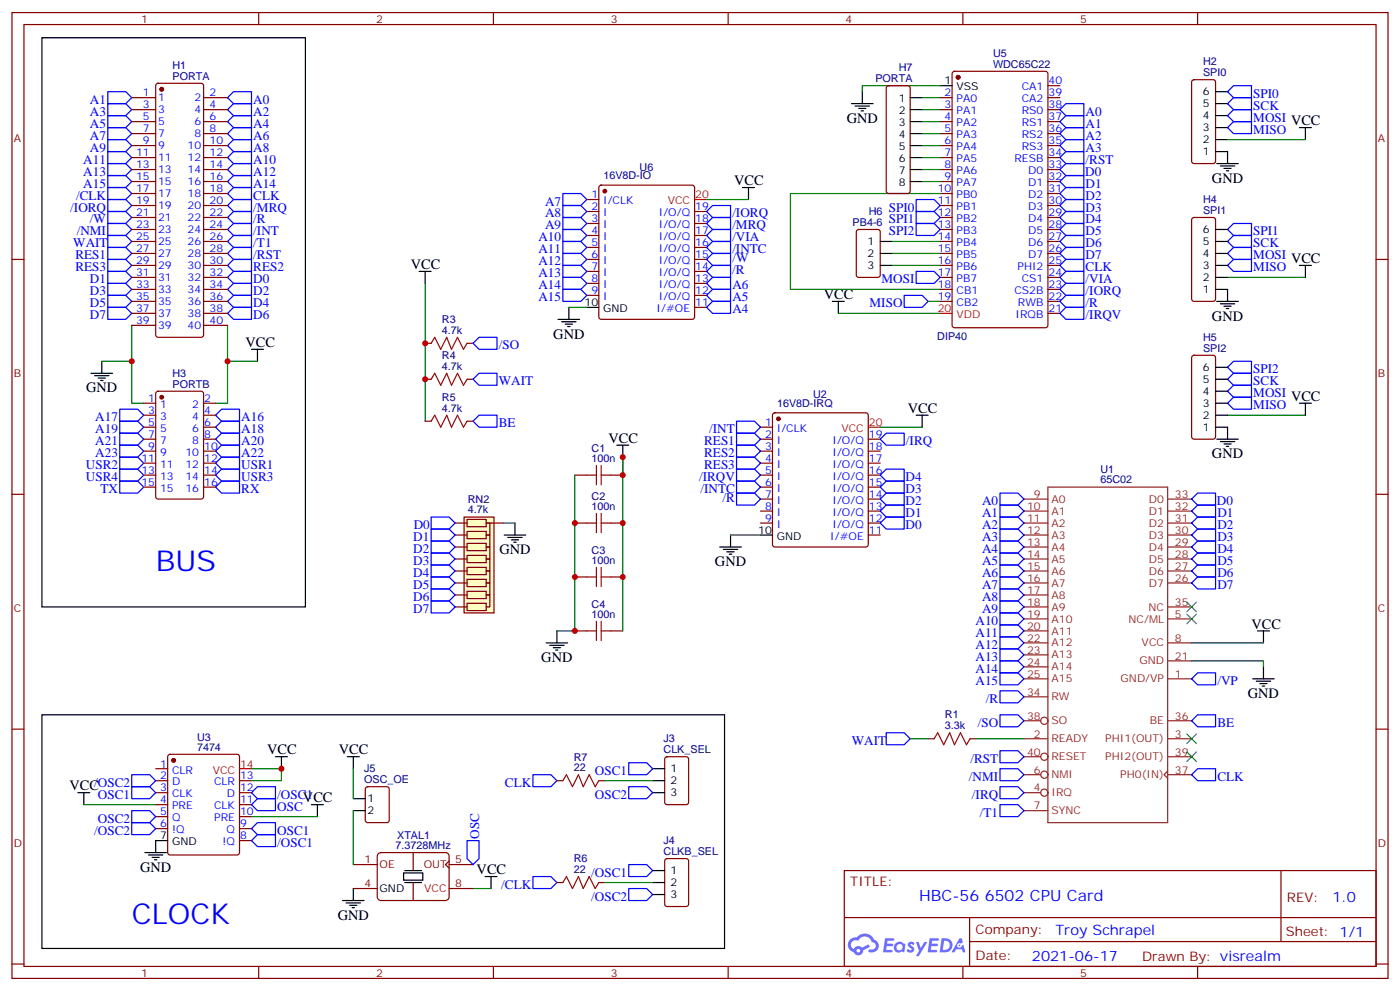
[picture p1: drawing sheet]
<svg xmlns="http://www.w3.org/2000/svg" width="412mm" height="292mm" viewBox="0 0 412 292" stroke-linecap="round" stroke-linejoin="round" font-family="sans-serif">
<g fill="none" stroke="#870000" stroke-width=".35">
<path d="M3.5 3.7h405.4v284.3h-405.4zM7.1 7.2h398.2v277.3h-398.2zM76.2 3.7v3.5M145.3 3.7v3.5M214.5 3.7v3.5M283.6 3.7v3.5M352.8 3.7v3.5M3.5 76.4h3.6M405.3 76.4h3.6M3.5 145.5h3.6M405.3 145.5h3.6M3.5 214.7h3.6"/>
<path d="M405.3 214.7h3.6M248.7 256.3h156.6v28.2h-156.6zM377.3 256.3v20.9M248.7 270.1h156.5M285.6 277.2h119.6M285.6 270.1v14.2M3.5 283.8h3.6M76.2 284.5v3.5M145.3 284.5v3.5M214.5 284.5v3.5M283.6 284.5v3.5M352.8 284.5v3.5"/>
<path d="M405.3 283.8h3.6"/>
</g>
<g fill="#5487ff">
<path d="M267.7 277.5a1.22 1.22 0 0 1 1.7 .2l-.4 .6a.47 .47 0 0 0-.3-.4 .47 .47 0 0 0-.5 .2l.1 .2a1.14 1.14 0 0 1 .8 1.8 1.14 1.14 0 0 1-1.9 0l-.2-.2 .5-.6 .7 .5a.29 .29 0 0 0 .3-.3 .29 .29 0 0 0-.2-.3 1.04 1.04 0 0 1-.6-1.7z"/>
<path d="M260.7 276.2h2.4l.3 .2-.2 .5-1.8 .1-.1 .8h1.5l.3 .4-.3 .4h-1.6l-.2 1.1h1.7l.2 .3-.2 .3-2.6 .1z"/>
<path d="M273.8 276.2h2.4l.3 .2-.1 .5-1.8 .1-.2 .8h1.6l.3 .4-.4 .4-1.6-.1-.1 1.1 1.7 .1 .2 .3-.2 .3-2.6 .1z"/>
<path d="M282.6 276.2h.7l.3 1.3-.6 .3a.69 .69 0 0 0-1 .3 .69 .69 0 0 0 .4 .9 .69 .69 0 0 0 .9-.6l.5-.2 .6 2.2h-.8l-.2-.9h-1.8l-.5 .9h-.8z"/>
<path d="M269.8 277.3h.8l.6 1.8 1.1-1.8h.9l-2.6 4.2h-.8l.9-1.5z"/>
<path d="M277.4 276.2l-.6 4.2h1.3a2.11 2.11 0 0 0 2.5-2.1 2.11 2.11 0 0 0-2.5-2.1zM278.1 277a1.39 1.39 0 0 1 1.7 1.4 1.39 1.39 0 0 1-1.8 1.2h-.3z"/>
<path d="M263.7 277.8a1.54 1.54 0 0 0-.1 2.2 1.54 1.54 0 0 0 2.2 .1l.6 .3 .3-2.3-.2-.3h-.4a1.49 1.49 0 0 0-2.4 0zM264 278.8a.94 .94 0 0 1 1.8 0 .94 .94 0 0 1-1.8 0z"/>
<path d="M250.4 276.6a2.18 2.18 0 0 0 1.1 3.7 1.44 1.44 0 0 0 1.6 .9 1.44 1.44 0 0 0 1.2-1.4l2-1.1-.5-.7-1.9 1a1.47 1.47 0 0 0-2.4 .4 1.39 1.39 0 0 1-.7-1.9 1.39 1.39 0 0 1 2-.5 2.12 2.12 0 0 1 2.2-1.3 2.12 2.12 0 0 1 1.9 1.7 1.14 1.14 0 0 1 1.1 1.4 1.14 1.14 0 0 1-1.7 .7 .43 .43 0 0 0-.5 .4 .43 .43 0 0 0 .4 .5 1.98 1.98 0 0 0 2.5-1.2 1.98 1.98 0 0 0-1.2-2.6 3.1 3.1 0 0 0-5.3-.6l-.9 .1zM252.3 279.9a.55 .55 0 0 1 1.1 0 .55 .55 0 0 1-1.1 0z"/>
<circle cx="282.6" cy="278.3" r=".26"/>
</g>
<g fill="none" stroke="#8c2424" stroke-width=".35">
<path d="M301.6 146.9h7.1M301.6 150.5h7.1M301.6 154h7.1M301.6 157.5h7.1M308.7 143.4h35.3v98.8h-35.3zM344 146.9h7M344 150.5h7M344 154h7M344 157.5h7M301.6 161h7.1M301.6 164.6h7.1M301.6 168.1h7.1"/>
<path d="M301.6 171.6h7.1M301.6 175.2h7.1M301.6 178.7h7.1M344 161h7M344 164.6h7M344 168.1h7M344 171.6h7M344 178.7h7M301.6 182.2h7.1M301.6 185.7h7.1M301.6 189.3h7.1M301.6 192.8h7.1"/>
<path d="M301.6 196.3h7.1M301.6 199.8h7.1M344 182.2h7M344 189.3h7M344 199.8h7M344 194.6h7M301.6 212.2h5M301.6 217.5h7.1M301.6 205.1h7.1M344 212.2h7M344 217.5h7M301.6 228.1h5"/>
<path d="M301.6 233.4h5M301.6 238.7h7.1M301.6 222.8h5M344 227l-1.1 1.1 1.1 1M344 228.1h7M344 222.8h7"/>
<circle cx="307.6" cy="212.2" r="1.06"/>
<circle cx="307.6" cy="228.1" r="1.06"/>
<circle cx="307.6" cy="222.8" r="1.06"/>
<circle cx="307.6" cy="233.4" r="1.06"/>
</g>
<g fill="none" stroke="#00f" stroke-width=".35">
<path d="M31.7 37.6h5.3l1.8 1.7-1.8 1.8h-5.3zM31.7 34h5.3l1.8 1.8-1.8 1.8h-5.3zM31.7 30.5h5.3l1.8 1.8-1.8 1.7h-5.3zM31.7 27h5.3l1.8 1.8-1.8 1.7h-5.3zM67 28.8l1.8-1.8h5.3v3.5h-5.3zM68.8 37.6h5.3v3.5h-5.3l-1.8-1.8zM68.8 34h5.3v3.6h-5.3l-1.8-1.8zM68.8 30.5h5.3v3.5h-5.3l-1.8-1.7zM31.7 58.7h5.3l1.8 1.8-1.8 1.8h-5.3zM31.7 55.2h5.3l1.8 1.8-1.8 1.7h-5.3zM31.7 51.7h5.3l1.8 1.7-1.8 1.8h-5.3zM31.7 48.2h5.3l1.8 1.7-1.8 1.8h-5.3z"/>
<path d="M31.7 44.6h5.3l1.8 1.8-1.8 1.8h-5.3zM31.7 41.1h5.3l1.8 1.8-1.8 1.7h-5.3zM68.8 58.7h5.3v3.6h-5.3l-1.8-1.8zM68.8 55.2h5.3v3.5h-5.3l-1.8-1.7zM68.8 51.7h5.3v3.5h-5.3l-1.8-1.8zM68.8 48.2h5.3v3.5h-5.3l-1.8-1.8zM68.8 44.6h5.3v3.6h-5.3l-1.8-1.8zM68.8 41.1h5.3v3.5h-5.3l-1.8-1.7zM31.7 76.4h5.3l1.8 1.7-1.8 1.8h-5.3zM31.7 72.8h5.3l1.8 1.8-1.8 1.8h-5.3zM31.7 69.3h5.3l1.8 1.8-1.8 1.7h-5.3zM31.7 65.8h5.3l1.8 1.8-1.8 1.7h-5.3z"/>
<path d="M31.7 62.3h5.3l1.8 1.7-1.8 1.8h-5.3zM31.7 79.9h5.3l1.8 1.8-1.8 1.7h-5.3zM68.8 76.4h5.3v3.5h-5.3l-1.8-1.8zM68.8 72.8h5.3v3.6h-5.3l-1.8-1.8zM68.8 69.3h5.3v3.5h-5.3l-1.8-1.7zM68.8 65.8h5.3v3.5h-5.3l-1.8-1.7zM68.8 62.3h5.3v3.5h-5.3l-1.8-1.8zM68.8 79.9h5.3v3.5h-5.3l-1.8-1.7zM31.7 90.5h5.3l1.8 1.8-1.8 1.7h-5.3zM31.7 87h5.3l1.8 1.7-1.8 1.8h-5.3zM31.7 83.4h5.3l1.8 1.8-1.8 1.8h-5.3zM68.8 90.5h5.3v3.5h-5.3l-1.8-1.7z"/>
<path d="M68.8 87h5.3v3.5h-5.3l-1.8-1.8zM68.8 83.4h5.3v3.6h-5.3l-1.8-1.8zM141.1 99.3h5.3v3.5h-5.3l-1.8-1.7zM35.3 138.1h5.3l1.7 1.8-1.7 1.7h-5.3zM35.3 134.6h5.3l1.7 1.7-1.7 1.8h-5.3zM35.3 131.1h5.3l1.7 1.7-1.7 1.8h-5.3zM35.3 127.5h5.3l1.7 1.8-1.7 1.8h-5.3zM35.3 124h5.3l1.7 1.8-1.7 1.7h-5.3zM35.3 120.5h5.3l1.7 1.7-1.7 1.8h-5.3zM65.3 138.1h5.3v3.5h-5.3l-1.8-1.7zM65.3 134.6h5.3v3.5h-5.3l-1.8-1.8zM65.3 131.1h5.3v3.5h-5.3l-1.8-1.8z"/>
<path d="M65.3 127.5h5.3v3.6h-5.3l-1.8-1.8zM65.3 124h5.3v3.5h-5.3l-1.8-1.7zM65.3 120.5h5.3v3.5h-5.3l-1.8-1.8zM141.1 122.2h5.3v3.6h-5.3l-1.8-1.8zM35.3 141.6h5.3l1.7 1.8-1.7 1.8h-5.3zM65.3 141.6h5.3v3.6h-5.3l-1.8-1.8zM294.6 145.2h5.3l1.7 1.7-1.7 1.8h-5.3zM294.6 148.7h5.3l1.7 1.8-1.7 1.7h-5.3zM294.6 152.2h5.3l1.7 1.8-1.7 1.8h-5.3zM294.6 155.8h5.3l1.7 1.7-1.7 1.8h-5.3zM294.6 159.3h5.3l1.7 1.7-1.7 1.8h-5.3zM351 150.5l1.8-1.8h5.3v3.5h-5.3z"/>
<path d="M351 157.5l1.8-1.7h5.3v3.5h-5.3zM352.8 145.2h5.3v3.5h-5.3l-1.8-1.8zM352.8 152.2h5.3v3.6h-5.3l-1.8-1.8zM352.8 159.3h5.3v3.5h-5.3l-1.8-1.8zM294.6 162.8h5.3l1.7 1.8-1.7 1.7h-5.3zM294.6 166.3h5.3l1.7 1.8-1.7 1.8h-5.3zM294.6 169.9h5.3l1.7 1.7-1.7 1.8h-5.3zM294.6 173.4h5.3l1.7 1.8-1.7 1.7h-5.3zM294.6 176.9h5.3l1.7 1.8-1.7 1.7h-5.3zM351 164.6l1.8-1.8h5.3v3.5h-5.3zM352.8 166.3h5.3v3.6h-5.3l-1.8-1.8zM352.8 169.9h5.3v3.5h-5.3l-1.8-1.8z"/>
<path d="M294.6 180.4h5.3l1.7 1.8-1.7 1.8h-5.3zM294.6 184h5.3l1.7 1.7-1.7 1.8h-5.3zM294.6 187.5h5.3l1.7 1.8-1.7 1.7h-5.3zM294.6 191h5.3l1.7 1.8-1.7 1.8h-5.3zM294.6 194.6h5.3l1.7 1.7-1.7 1.8h-5.3zM294.6 198.1h5.3l1.7 1.7-1.7 1.8h-5.3zM352.8 198.1h5.3v3.5h-5.3l-1.8-1.8zM261.1 215.7h5.2l1.8 1.8-1.8 1.8h-5.2zM294.6 203.4h5.3l1.7 1.7-1.7 1.8h-5.3zM294.6 210.4h5.3l1.7 1.8-1.7 1.8h-5.3zM351 212.2l1.8-1.8h5.3v3.6h-5.3zM294.6 221h5.3l1.7 1.8-1.7 1.7h-5.3z"/>
<path d="M294.6 226.3h5.3l1.7 1.8-1.7 1.7h-5.3zM294.6 231.6h5.3l1.7 1.8-1.7 1.7h-5.3zM294.6 236.9h5.3l1.7 1.8-1.7 1.7h-5.3zM351 228.1l1.8-1.8h5.3v3.5h-5.3z"/>
</g>
<path d="M349.6 177.3l2.8 2.8M352.4 177.3l-2.8 2.8M349.6 216.1l2.8 2.8M352.4 216.1l-2.8 2.8M349.6 221.4l2.8 2.8M352.4 221.4l-2.8 2.8" fill="none" stroke="#3c3" stroke-width=".35"/>
<g fill="none" stroke="#000" stroke-width=".35">
<path d="M12.3 11.1h77.7v167.6h-77.7zM123.5 79.9h3.5M125.2 79.9v3.5M26.8 109.9h6.4M27.9 110.6h4.2M28.9 111.3h2.1M29.6 112h.7M30 106.4v3.5M74.1 102.8h3.5M75.8 102.8v3.6M181.7 131.1h3.5M183.4 131.1v3.5"/>
<path d="M160.9 189.3h6.3M161.9 190h4.3M163 190.7h2.1M163.7 191.4h.7M164 185.7v3.6M369 199.8h6.4M370.4 185.7h3.5M372.2 185.7v3.6M372.2 196.3v3.5M370.1 200.6h4.2M371.1 201.3h2.1M371.8 202h.7"/>
</g>
<path d="M38.8 95.8v10.6h-8.8M67 95.8v10.6h8.8M125.2 83.4v40.6M38.8 106.4v12.3h3.5M67 106.4v12.3h-3.5M169.3 139.9v45.8h-5.3M183.4 134.6v51.1M351 194.6h21.2v1.7M351 189.3h21.2" fill="none" stroke="#008700" stroke-width=".35"/>
<g fill="none" stroke="#870000" stroke-width=".35">
<path d="M38.8 28.8h7.1M38.8 32.3h7.1M38.8 35.8h7.1M38.8 39.3h7.1M46.1 24.7l.5-.2h12.7l.5 .2 .2 .5v73.4l-.3 .5-.4 .2h-12.7l-.5-.2-.2-.5v-73.4zM60 28.8h7M60 32.3h7M60 35.8h7M60 39.3h7M38.8 42.9h7.1M38.8 46.4h7.1M38.8 49.9h7.1"/>
<path d="M38.8 53.4h7.1M38.8 57h7.1M60 42.9h7M60 46.4h7M60 49.9h7M60 53.4h7M60 57h7M38.8 60.5h7.1M38.8 64h7.1M38.8 67.6h7.1M38.8 71.1h7.1M38.8 74.6h7.1"/>
<path d="M38.8 78.1h7.1M60 60.5h7M60 64h7M60 67.6h7M60 71.1h7M60 74.6h7M60 78.1h7M38.8 81.7h7.1M38.8 85.2h7.1M38.8 88.7h7.1M38.8 92.3h7.1M38.8 95.8h7.1"/>
<path d="M60 81.7h7M60 85.2h7M60 88.7h7M60 92.3h7M60 95.8h7M42.3 118.7h3.6M46.1 115.4l.5-.2h12.7l.6 .4 .1 30.6-.5 .7h-12.9l-.7-.4v-30.6zM60 118.7h3.5M125.2 101.1h1.8M137.6 101.1h1.7M42.3 122.2h3.6M42.3 139.9h3.6"/>
<path d="M42.3 125.8h3.6M42.3 136.3h3.6M42.3 129.3h3.6M42.3 132.8h3.6M60 122.2h3.5M60 139.9h3.5M60 125.8h3.5M60 136.3h3.5M60 129.3h3.5M60 132.8h3.5M125.2 124h1.8M137.6 124h1.7"/>
<path d="M169.3 139.9h3.6M179.9 139.9h3.5M42.3 143.4h3.6M60 143.4h3.5M169.3 154h3.6M179.9 154h3.5M169.3 169.9h3.6M179.9 169.9h3.5M169.3 185.7h3.6M179.9 185.7h3.5"/>
</g>
<g fill="#870000" stroke="#870000" stroke-width=".35">
<circle cx="47.6" cy="116.9" r=".53"/>
<circle cx="47.6" cy="26.3" r=".53"/>
</g>
<g fill="none" stroke="#a10000" stroke-width=".35">
<path d="M127 101.1l1.1-1.8 1.7 3.5 1.8-3.5 1.4 3.5 1.8-3.5 1.7 3.5 1.1-1.7M127 124l1.1-1.8 1.7 3.6 1.8-3.6 1.4 3.6 1.8-3.6 1.7 3.6 1.1-1.8M172.9 139.9h2.8M175.7 137.1v5.6M177.1 139.9h2.8M177.1 137.1v5.6M172.9 154h2.8M175.7 151.2v5.6M177.1 151.2v5.6M177.1 154h2.8M172.9 169.9h2.8M175.7 167v5.7"/>
<path d="M177.1 167v5.7M177.1 169.9h2.8M172.9 185.7h2.8M175.7 182.9v5.7M177.1 182.9v5.7M177.1 185.7h2.8"/>
</g>
<g fill="#850000" stroke="#850000" stroke-width=".35">
<circle cx="144.3" cy="154" r=".35"/>
<circle cx="144.3" cy="157.5" r=".35"/>
<circle cx="144.3" cy="161" r=".35"/>
<circle cx="144.3" cy="164.6" r=".35"/>
<circle cx="144.3" cy="168.1" r=".35"/>
<circle cx="144.3" cy="171.6" r=".35"/>
<circle cx="144.3" cy="175.2" r=".35"/>
</g>
<path d="M136.7 152.2h8.8v28.2h-8.8z" fill="#ffffc2" stroke="#850000" stroke-width=".35"/>
<g fill="none" stroke="#850000" stroke-width=".35">
<path d="M134.1 154h3.5M134.1 157.5h3.5M137.6 152.9h5.6v2.1h-5.6zM137.6 156.5h5.6v2.1h-5.6zM137.6 160h5.6v2.1h-5.6zM148.2 154h-5h1.1v3.5h-1.1h1.1v3.5h-1.1h1.1v3.6h-1.1h1.1v3.5h-1.1h1.1v3.5h-1.1h1.1v3.6h-1.1h1.1v3.5h-1.1M134.1 161h3.5M134.1 164.6h3.5M134.1 168.1h3.5M134.1 171.6h3.5M134.1 175.2h3.5M134.1 178.7h3.5"/>
<path d="M137.6 163.5h5.6v2.1h-5.6zM137.6 167h5.6v2.2h-5.6zM137.6 170.6h5.6v2.1h-5.6zM137.6 174.1h5.6v2.1h-5.6zM137.6 177.6h5.6v2.1h-5.6z"/>
</g>
<g fill="none" stroke="#00f" stroke-width=".35">
<path d="M314 30.5h5.3v3.5h-5.3l-1.8-1.7zM314 34h5.3v3.6h-5.3l-1.8-1.8zM314 37.6h5.3v3.5h-5.3l-1.8-1.8zM361.6 34l1.8-1.7h5.3v3.5h-5.3zM363.4 35.8h5.3v3.5h-5.3l-1.8-1.7zM363.4 28.8h5.3v3.5h-5.3l-1.8-1.8zM363.4 25.2h5.3v3.6h-5.3l-1.8-1.8zM165.8 57h5.3l1.8 1.7-1.8 1.8h-5.3zM269.9 58.7h5.3l1.7 1.8-1.7 1.8h-5.3zM314 58.7h5.3v3.6h-5.3l-1.8-1.8zM314 55.2h5.3v3.5h-5.3l-1.8-1.7zM314 51.7h5.3v3.5h-5.3l-1.8-1.8z"/>
<path d="M314 48.2h5.3v3.5h-5.3l-1.8-1.8zM314 41.1h5.3v3.5h-5.3l-1.8-1.7zM314 44.6h5.3v3.6h-5.3l-1.8-1.8zM165.8 60.5h5.3l1.8 1.8-1.8 1.7h-5.3zM165.8 64h5.3l1.8 1.8-1.8 1.8h-5.3zM165.8 67.6h5.3l1.8 1.7-1.8 1.8h-5.3zM165.8 71.1h5.3l1.8 1.7-1.8 1.8h-5.3zM165.8 74.6h5.3l1.8 1.8-1.8 1.7h-5.3zM165.8 78.1h5.3l1.8 1.8-1.8 1.8h-5.3zM208.1 62.3l1.8-1.8h5.3v3.5h-5.3zM208.1 69.3l1.8-1.7h5.3v3.5h-5.3zM208.1 72.8l1.8-1.7h5.3v3.5h-5.3z"/>
<path d="M208.1 79.9l1.8-1.8h5.3v3.6h-5.3zM208.1 76.4l1.8-1.8h5.3v3.5h-5.3zM209.9 64h5.3v3.6h-5.3l-1.8-1.8zM269.9 62.3h5.3l1.7 1.7-1.7 1.8h-5.3zM269.9 65.8h5.3l1.7 1.8-1.7 1.7h-5.3zM269.9 79.9h5.3l1.7 1.8-1.7 1.7h-5.3zM314 72.8h5.3v3.6h-5.3l-1.8-1.8zM314 69.3h5.3v3.5h-5.3l-1.8-1.7zM314 65.8h5.3v3.5h-5.3l-1.8-1.7zM314 62.3h5.3v3.5h-5.3l-1.8-1.8zM314 76.4h5.3v3.5h-5.3l-1.8-1.8zM314 79.9h5.3v3.5h-5.3l-1.8-1.7z"/>
<path d="M361.6 67.6l1.8-1.8h5.3v3.5h-5.3zM361.6 74.6l1.8-1.8h5.3v3.6h-5.3zM363.4 69.3h5.3v3.5h-5.3l-1.8-1.7zM363.4 76.4h5.3v3.5h-5.3l-1.8-1.8zM165.8 81.7h5.3l1.8 1.7-1.8 1.8h-5.3zM165.8 85.2h5.3l1.8 1.8-1.8 1.7h-5.3zM208.1 87l1.8-1.8h5.3v3.5h-5.3zM209.9 81.7h5.3v3.5h-5.3l-1.8-1.8zM209.9 88.7h5.3v3.6h-5.3l-1.8-1.8zM266.3 87h5.3l1.8 1.7-1.8 1.8h-5.3zM314 87h5.3v3.5h-5.3l-1.8-1.8zM314 83.4h5.3v3.6h-5.3l-1.8-1.8z"/>
<path d="M314 90.5h5.3v3.5h-5.3l-1.8-1.7zM141.1 109.9h5.3v3.5h-5.3l-1.8-1.7zM361.6 108.1l1.8-1.7h5.3v3.5h-5.3zM361.6 115.2l1.8-1.8h5.3v3.5h-5.3zM363.4 109.9h5.3v3.5h-5.3l-1.8-1.7zM363.4 116.9h5.3v3.6h-5.3l-1.8-1.8zM217 124h5.2l1.8 1.8-1.8 1.7h-5.2zM217 127.5h5.2l1.8 1.8-1.8 1.8h-5.2zM217 131.1h5.2l1.8 1.7-1.8 1.8h-5.2zM217 134.6h5.2l1.8 1.7-1.8 1.8h-5.2zM217 138.1h5.2l1.8 1.8-1.8 1.7h-5.2zM259.3 129.3l1.8-1.8h5.2v3.6h-5.2z"/>
<path d="M259.3 139.9l1.8-1.8h5.2v3.5h-5.2zM127 159.3h5.3l1.8 1.7-1.8 1.8h-5.3zM127 155.8h5.3l1.8 1.7-1.8 1.8h-5.3zM127 152.2h5.3l1.8 1.8-1.8 1.8h-5.3zM217 141.6h5.2l1.8 1.8-1.8 1.8h-5.2zM217 145.2h5.2l1.8 1.7-1.8 1.8h-5.2zM259.3 154l1.8-1.8h5.2v3.6h-5.2zM259.3 146.9l1.8-1.7h5.2v3.5h-5.2zM261.1 148.7h5.2v3.5h-5.2l-1.8-1.7zM261.1 141.6h5.2v3.6h-5.2l-1.8-1.8zM127 176.9h5.3l1.8 1.8-1.8 1.7h-5.3zM127 173.4h5.3l1.8 1.8-1.8 1.7h-5.3z"/>
<path d="M127 169.9h5.3l1.8 1.7-1.8 1.8h-5.3zM127 166.3h5.3l1.8 1.8-1.8 1.8h-5.3zM127 162.8h5.3l1.8 1.8-1.8 1.7h-5.3zM38.8 231.6h5.3l1.8 1.8-1.8 1.7h-5.3zM38.8 238.7h5.3l1.8 1.7-1.8 1.8h-5.3zM38.8 228.1h5.3l1.8 1.7-1.8 1.8h-5.3zM75.8 235.1h5.3v3.6h-5.3l-1.7-1.8zM75.8 231.6h5.3v3.5h-5.3l-1.7-1.7zM157 228.1h5.3l1.7 1.7-1.7 1.8h-5.3zM185.2 224.5h5.3l1.8 1.8-1.8 1.8h-5.3zM185.2 231.6h5.3l1.8 1.8-1.8 1.7h-5.3zM38.8 242.2h5.3l1.8 1.7-1.8 1.8h-5.3z"/>
<path d="M75.8 242.2h5.3v3.5h-5.3l-1.7-1.8zM75.8 245.7h5.3v3.5h-5.3l-1.7-1.7zM137.6 247.5h3.5v5.3l-1.8 1.7-1.7-1.7zM157 258.1h5.3l1.7 1.7-1.7 1.8h-5.3zM185.2 254.5h5.3l1.8 1.8-1.8 1.8h-5.3zM185.2 261.6h5.3l1.8 1.7-1.8 1.8h-5.3z"/>
</g>
<g fill="none" stroke="#000" stroke-width=".35">
<path d="M250.8 30.5h6.4M251.9 31.2h4.2M252.9 31.9h2.2M253.6 32.6h.8M254 27v3.5M268.1 28.8h3.5M268.1 32.3h3.5M268.1 35.8h3.5M268.1 39.3h3.5M276.9 25.2h3.6M358.1 30.5h3.5M358.1 37.6h3.5"/>
<path d="M358.1 34h3.5M358.1 27h3.5M382.8 37.6h3.5M384.5 37.6v3.5M218.7 55.2h3.5M220.5 55.2v3.5M268.1 42.9h3.5M268.1 46.4h3.5M268.1 49.9h3.5M268.1 53.4h3.5M358.1 44.6h3.5v3.6M358.1 41.1h3.5"/>
<path d="M358.4 48.2h6.4M359.5 48.9h4.2M360.5 49.6h2.2M361.2 50.3h.7M259.3 78.1h3.5M259.3 74.6h3.5M259.3 71.1h3.5M358.1 78.1h3.5M358.1 74.6h3.5M358.1 71.1h3.5M358.1 67.6h3.5M382.8 78.1h3.5"/>
<path d="M384.5 78.1v3.6M164.4 94h6.3M165.5 94.7h4.2M166.5 95.4h2.1M167.2 96.1h.7M167.6 90.5v3.5M172.9 90.5h3.5M245.2 88.7h3.5M246.9 88.7v3.6M358.1 85.2h3.5v3.5M358.1 81.7h3.5M358.4 88.7h6.4"/>
<path d="M359.5 89.4h4.2M360.5 90.1h2.2M361.2 90.8h.7M358.1 118.7h3.5M358.1 115.2h3.5M358.1 111.7h3.5M358.1 108.1h3.5M382.8 118.7h3.5M384.5 118.7v3.5M269.9 122.2h3.5M271.6 122.2v3.6M358.1 125.8h3.5v3.5"/>
<path d="M358.1 122.2h3.5M358.4 129.3h6.4M359.5 130h4.2M360.5 130.7h2.2M361.2 131.4h.7M148.5 157.5h6.4M149.6 158.2h4.2M150.6 158.9h2.2M151.3 159.6h.7M151.7 154v3.5M215.2 157.5v3.5M224 157.5h3.5"/>
<path d="M212 161h6.4M213.1 161.7h4.2M214.1 162.5h2.2M214.8 163.2h.7M12.3 210.4h201.1v68.8h-201.1zM22.9 233.4h3.6M24.7 233.4v3.5M81.1 222.8h3.6M82.9 222.8v3.5M91.7 236.9h3.5M93.5 236.9v3.5M102.3 222.8h3.5"/>
<path d="M104.1 235.1h3.5M104.1 238.7h3.5M104.1 222.8v3.5M192.3 233.4h3.5M192.3 226.3h3.5M192.3 229.8h3.5M42.7 251h6.3M43.7 251.7h4.3M44.8 252.4h2.1M45.5 253.1h.7M49.4 247.5h-3.5v3.5M118.9 257h5.6v2.1h-5.6z"/>
<path d="M119.2 256.3h5M119.2 259.8h5M142.9 258.1h3.5M144.6 258.1v3.5M192.3 256.3h3.5M192.3 259.8h3.5M100.9 265.1h6.3M102 265.8h4.2M103 266.5h2.1M103.7 267.2h.7M104.1 261.6v3.5M192.3 263.3h3.5"/>
</g>
<g fill="none" stroke="#008700" stroke-width=".35">
<path d="M271.6 28.8h5.3M271.6 32.3h5.3M271.6 35.8h5.3M271.6 39.3h5.3M276.9 25.2h-22.9v1.8M208.1 58.7h12.4M271.6 42.9h5.3M271.6 46.4h5.3M271.6 49.9h5.3M271.6 53.4h5.3M276.9 57h-44.1v28.2h44.1M361.6 41.1h22.9"/>
<path d="M262.8 78.1h14.1M262.8 71.1h14.1M262.8 74.6h14.1M167.6 90.5h5.3M246.9 92.3h30M273.4 88.7h3.5M361.6 81.7h22.9M183.4 134.6v5.3M259.3 125.8h12.3M361.6 122.2h22.9M148.2 154h3.5M215.2 157.5h8.8"/>
<path d="M268.1 217.5h5.3M287.5 217.5h14.1M24.7 236.9h21.2M74.1 226.3h8.8v3.5h-8.8M104.1 226.3v8.8M104.1 238.7v15.8M178.2 229.8h14.1M74.1 240.4h19.4M178.2 259.8h14.1M139.3 261.6h5.3"/>
</g>
<g fill="#870000" stroke="#870000" stroke-width=".35">
<circle cx="51.2" cy="223.8" r=".53"/>
<circle cx="282.2" cy="22.8" r=".53"/>
<circle cx="178.2" cy="56.3" r=".53"/>
<circle cx="229.3" cy="123.3" r=".53"/>
</g>
<g fill="none" stroke="#870000" stroke-width=".35">
<path d="M261.3 25.4l.5-.2h5.6l.5 .2 .2 .5v30.4l-.2 .5-.5 .2h-5.6l-.5-.3-.2-.4v-30.4zM276.9 28.8h3.6M276.9 32.3h3.6M276.9 35.8h3.6M276.9 39.3h3.6M280.7 21.2l.5-.2h26.8l.6 .4 .1 74.4-.5 .6-27 .1-.7-.5v-74.3zM308.7 28.8h3.5M308.7 32.3h3.5M308.7 35.8h3.5M308.7 39.3h3.5M308.7 25.2h3.5M351.2 23.7l.5-.2h5.7l.6 .4 .1 23.5-.5 .7-5.9 .1-.6-.5-.1-23.5z"/>
<path d="M172.9 58.7h3.5M176.6 54.7l.5-.2h26.8l.5 .2 .2 .5v38.1l-.2 .5-.5 .2h-26.8l-.5-.2-.2-.5v-38.1zM276.9 42.9h3.6M276.9 46.4h3.6M276.9 49.9h3.6M276.9 53.4h3.6M276.9 57h3.6M308.7 42.9h3.5M308.7 46.4h3.5M308.7 49.9h3.5M308.7 53.4h3.5M308.7 57h3.5"/>
<path d="M172.9 62.3h3.5M172.9 65.8h3.5M172.9 69.3h3.5M172.9 76.4h3.5M172.9 79.9h3.5M172.9 72.8h3.5M204.6 62.3h3.5M204.6 65.8h3.5M204.6 69.3h3.5M204.6 76.4h3.5M204.6 79.9h3.5M204.6 72.8h3.5"/>
<path d="M252.5 67.8l.4-.2h5.7l.6 .4 .1 13-.5 .6-5.9 .1-.6-.5-.1-12.9zM276.9 60.5h3.6M276.9 64h3.6M276.9 67.6h3.6M276.9 71.1h3.6M276.9 74.6h3.6M276.9 78.1h3.6M308.7 60.5h3.5M308.7 64h3.5M308.7 67.6h3.5M308.7 71.1h3.5M308.7 74.6h3.5"/>
<path d="M308.7 78.1h3.5M351.2 64.2l.5-.2h5.7l.6 .5 .1 23.5-.5 .7h-5.9l-.6-.4-.1-23.6zM172.9 83.4h3.5M172.9 87h3.5M204.6 83.4h3.5M204.6 87h3.5M204.6 90.5h3.5M276.9 81.7h3.6M276.9 85.2h3.6M276.9 88.7h3.6M308.7 81.7h3.5M308.7 85.2h3.5"/>
<path d="M308.7 88.7h3.5M308.7 92.3h3.5M125.2 111.7h1.8M137.6 111.7h1.7M351.2 104.8l.5-.2h5.7l.6 .4 .1 23.6-.5 .6-5.9 .1-.6-.5-.1-23.5zM224 125.8h3.5M224 129.3h3.5M224 132.8h3.5M224 136.3h3.5M224 139.9h3.5M227.8 121.7l.4-.2h26.9l.5 .2 .2 .5v38.1l-.3 .5-.4 .2h-26.9l-.5-.2-.2-.5v-38.1zM255.8 129.3h3.5"/>
<path d="M255.8 132.8h3.5M255.8 136.3h3.5M255.8 139.9h3.5M224 143.4h3.5M224 146.9h3.5M224 150.5h3.5M224 154h3.5M255.8 143.4h3.5M255.8 146.9h3.5M255.8 150.5h3.5M255.8 154h3.5M255.8 157.5h3.5"/>
<path d="M273.4 217.5h1.8M285.8 217.5h1.7M45.9 226.3h3.5M45.9 229.8h3.5M45.9 233.4h3.5M45.9 236.9h3.5M49.6 222.3l.5-.2h19.7l.5 .2 .3 .5v28.2l-.3 .5-.5 .2h-19.7l-.5-.2-.2-.5v-28.2zM70.6 229.8h3.5M70.6 233.4h3.5M70.6 236.9h3.5M107.8 231.8l.5-.2h5.6l.7 .4 .1 9.5-.5 .6-5.9 .1-.6-.5-.1-9.4zM164 229.8h1.8"/>
<path d="M176.4 229.8h1.8M196 223l.5-.2h5.6l.7 .4v13l-.4 .6-5.9 .1-.7-.5v-12.9zM45.9 240.4h3.5M45.9 243.9h3.5M70.6 240.4h3.5M70.6 243.9h3.5M70.6 247.5h3.5M104.1 254.5h7M111.4 251.4l.8-.4h19l.7 .2 .4 .9v12l-.2 .6-.9 .4h-19l-.6-.2-.5-.8v-12zM121.7 251v5.3M121.7 259.8v5.3M132.3 253.5l-1.1 1 1.1 1.1"/>
<path d="M132.3 254.5h7M164 259.8h1.8M176.4 259.8h1.8M196 253l.5-.2h5.6l.7 .4v13l-.4 .6-5.9 .1-.7-.5v-12.9zM104.1 261.6h7M132.3 261.6h7"/>
</g>
<path d="M204.6 58.7h3.5M276.9 92.3h3.6M255.8 125.8h3.5M70.6 226.3h3.5" fill="none" stroke="#f00" stroke-width=".35"/>
<path d="M349.6 180.8l2.8 2.8M352.4 180.8l-2.8 2.8" fill="none" stroke="#3c3" stroke-width=".35"/>
<path d="M127 111.7l1.1-1.8 1.7 3.5 1.8-3.5 1.4 3.5 1.8-3.5 1.7 3.5 1.1-1.7M275.2 217.5l1-1.8 1.8 3.6 1.8-3.6 1.4 3.6 1.7-3.6 1.8 3.6 1.1-1.8M165.8 229.8l1.1-1.7 1.7 3.5 1.8-3.5 1.4 3.5 1.8-3.5 1.7 3.5 1.1-1.8M165.8 259.8l1.1-1.7 1.7 3.5 1.8-3.5 1.4 3.5 1.8-3.5 1.7 3.5 1.1-1.8" fill="none" stroke="#a10000" stroke-width=".35"/>
<g fill="#c00">
<circle cx="38.8" cy="106.4" r=".88"/>
<circle cx="67" cy="106.4" r=".88"/>
<circle cx="169.3" cy="185.7" r=".88"/>
<circle cx="169.3" cy="169.9" r=".88"/>
<circle cx="169.3" cy="154" r=".88"/>
<circle cx="183.4" cy="154" r=".88"/>
<circle cx="183.4" cy="169.9" r=".88"/>
<circle cx="183.4" cy="139.9" r=".88"/>
<circle cx="125.2" cy="101.1" r=".88"/>
<circle cx="82.9" cy="226.3" r=".88"/>
<circle cx="183.4" cy="134.6" r=".88"/>
<circle cx="125.2" cy="111.7" r=".88"/>
</g>
<g font-size="8.5" fill="#00f">
<text x="45.9" y="168.1">BUS</text>
<text x="38.8" y="272.2">CLOCK</text>
</g>
<text font-size="4.6" fill="#00f" x="270.8" y="265.3">HBC-56 6502 CPU Card</text>
<g font-size="4.2">
<text x="249.4" y="36.2">GND</text>
<text x="380.3" y="36.9">VCC</text>
<text x="357" y="53.8">GND</text>
<text x="216.3" y="54.5">VCC</text>
<text x="380.3" y="77.4">VCC</text>
<text x="121" y="79.2">VCC</text>
<text x="242.7" y="88">VCC</text>
<text x="357" y="94.4">GND</text>
<text x="163" y="99.7">GND</text>
<text x="72.3" y="102.1">VCC</text>
<text x="25.4" y="115.5">GND</text>
<text x="380.3" y="118">VCC</text>
<text x="267.4" y="121.5">VCC</text>
<text x="179.2" y="130.4">VCC</text>
<text x="357" y="134.9">GND</text>
<text x="147.1" y="163.2">GND</text>
<text x="210.6" y="166.7">GND</text>
<text x="368.7" y="185">VCC</text>
<text x="159.5" y="194.9">GND</text>
<text x="367.6" y="205.5">GND</text>
<text x="78.7" y="222.1">VCC</text>
<text x="99.8" y="222.1">VCC</text>
<text x="20.5" y="232.7">VCC</text>
<text x="89.3" y="236.2">VCC</text>
<text x="41.3" y="256.6">GND</text>
<text x="140.4" y="257.4">VCC</text>
<text x="99.5" y="270.8">GND</text>
</g>
<g font-size="4.2" fill="#00f">
<text x="392.5" y="265.6">1.0</text>
<text x="310.9" y="275.1">Troy Schrapel</text>
<text x="304" y="282.9">2021-06-17</text>
</g>
<g font-size="3.9" fill="#00f">
<text x="369.2" y="28.8">SPI0</text>
<text x="26.5" y="34">A3</text>
<text x="26.5" y="30.5">A1</text>
<text x="74.6" y="34">A2</text>
<text x="74.6" y="30.5">A0</text>
<text x="319.8" y="34">A0</text>
<text x="369.2" y="35.8">MOSI</text>
<text x="369.2" y="32.3">SCK</text>
<text x="26.5" y="41.1">A7</text>
<text x="26.5" y="37.6">A5</text>
<text x="74.6" y="41.1">A6</text>
<text x="74.6" y="37.6">A4</text>
<text x="319.8" y="37.6">A1</text>
<text x="319.8" y="41.1">A2</text>
<text x="369.2" y="39.3">MISO</text>
<text x="26.5" y="44.6">A9</text>
<text x="74.6" y="44.6">A8</text>
<text x="319.8" y="44.6">A3</text>
<text x="24.5" y="51.7">A13</text>
<text x="24.5" y="48.2">A11</text>
<text x="74.6" y="51.7">A12</text>
<text x="74.6" y="48.2">A10</text>
<text x="319.7" y="51.7">D0</text>
<text x="319.8" y="48.2">/RST</text>
<text x="22.4" y="58.7">/CLK</text>
<text x="24.5" y="55.2">A15</text>
<text x="74.6" y="58.7">CLK</text>
<text x="74.6" y="55.2">A14</text>
<text x="319.8" y="58.7">D2</text>
<text x="319.8" y="55.2">D1</text>
<text x="20.7" y="62.3">/IORQ</text>
<text x="26.5" y="65.8">/W</text>
<text x="74.6" y="65.8">/R</text>
<text x="74.6" y="62.3">/MRQ</text>
<text x="160.5" y="64">A8</text>
<text x="160.5" y="60.5">A7</text>
<text x="215.7" y="64">/IORQ</text>
<text x="261.9" y="62.3">SPI0</text>
<text x="261.9" y="65.8">SPI1</text>
<text x="319.8" y="65.8">D4</text>
<text x="319.8" y="62.3">D3</text>
<text x="22.6" y="69.3">/NMI</text>
<text x="74.6" y="69.3">/INT</text>
<text x="158.6" y="71.1">A10</text>
<text x="160.5" y="67.6">A9</text>
<text x="215.7" y="67.6">/MRQ</text>
<text x="215.7" y="71.1">/VIA</text>
<text x="261.9" y="69.3">SPI2</text>
<text x="319.8" y="69.3">D5</text>
<text x="369.2" y="69.3">SPI1</text>
<text x="21.6" y="72.8">WAIT</text>
<text x="22.2" y="76.4">RES1</text>
<text x="74.6" y="76.4">/RST</text>
<text x="74.6" y="72.8">/T1</text>
<text x="158.6" y="74.6">A11</text>
<text x="215.7" y="74.6">/INTC</text>
<text x="215.7" y="77.1">/W</text>
<text x="319.8" y="76.4">D7</text>
<text x="319.8" y="72.8">D6</text>
<text x="369.2" y="72.8">SCK</text>
<text x="369.2" y="76.4">MOSI</text>
<text x="22.2" y="79.9">RES3</text>
<text x="26.5" y="83.4">D1</text>
<text x="74.6" y="79.9">RES2</text>
<text x="74.6" y="83.4">D0</text>
<text x="158.6" y="78.1">A12</text>
<text x="158.6" y="81.7">A13</text>
<text x="215.7" y="80.7">/R</text>
<text x="259.7" y="83.4">MOSI</text>
<text x="319.8" y="79.9">CLK</text>
<text x="319.8" y="83.4">/VIA</text>
<text x="369.2" y="79.9">MISO</text>
<text x="26.5" y="87">D3</text>
<text x="74.6" y="87">D2</text>
<text x="158.6" y="85.2">A14</text>
<text x="158.6" y="88.7">A15</text>
<text x="215.7" y="85.2">A6</text>
<text x="215.7" y="88.7">A5</text>
<text x="319.8" y="87">/IORQ</text>
<text x="26.5" y="94">D7</text>
<text x="26.5" y="90.5">D5</text>
<text x="74.6" y="94">D6</text>
<text x="74.6" y="90.5">D4</text>
<text x="215.7" y="92.3">A4</text>
<text x="256.2" y="90.5">MISO</text>
<text x="319.8" y="90.5">/R</text>
<text x="319.8" y="94">/IRQV</text>
<text x="146.9" y="102.8">/SO</text>
<text x="146.9" y="113.4">WAIT</text>
<text x="369.2" y="109.9">SPI2</text>
<text x="369.2" y="113.4">SCK</text>
<text x="369.2" y="116.9">MOSI</text>
<text x="28.1" y="124">A17</text>
<text x="71.1" y="124">A16</text>
<text x="146.9" y="125.8">BE</text>
<text x="369.2" y="120.5">MISO</text>
<text x="28.1" y="131.1">A21</text>
<text x="28.1" y="127.5">A19</text>
<text x="71.1" y="131.1">A20</text>
<text x="71.1" y="127.5">A18</text>
<text x="207.4" y="131.1">RES1</text>
<text x="208.9" y="127.5">/INT</text>
<text x="266.9" y="131.1">/IRQ</text>
<text x="28.1" y="134.6">A23</text>
<text x="71.1" y="134.6">A22</text>
<text x="207.4" y="134.6">RES2</text>
<text x="25.3" y="141.6">USR4</text>
<text x="25.3" y="138.1">USR2</text>
<text x="71.1" y="141.6">USR3</text>
<text x="71.1" y="138.1">USR1</text>
<text x="205.9" y="141.6">/IRQV</text>
<text x="207.4" y="138.1">RES3</text>
<text x="266.7" y="141.6">D4</text>
<text x="29.6" y="145.2">TX</text>
<text x="71.1" y="145.2">RX</text>
<text x="206.3" y="145.2">/INTC</text>
<text x="212.8" y="147.7">/R</text>
<text x="266.7" y="148.7">D2</text>
<text x="266.7" y="145.2">D3</text>
<text x="289.3" y="148.7">A0</text>
<text x="358.5" y="148.7">D0</text>
<text x="121.9" y="155.8">D0</text>
<text x="266.7" y="155.8">D0</text>
<text x="266.7" y="152.2">D1</text>
<text x="289.3" y="152.2">A1</text>
<text x="289.3" y="155.8">A2</text>
<text x="358.6" y="152.2">D1</text>
<text x="358.6" y="155.8">D2</text>
<text x="121.7" y="159.3">D1</text>
<text x="289.3" y="159.3">A3</text>
<text x="358.6" y="159.3">D3</text>
<text x="121.7" y="166.3">D3</text>
<text x="121.7" y="162.8">D2</text>
<text x="289.3" y="162.8">A4</text>
<text x="289.3" y="166.3">A5</text>
<text x="358.6" y="162.8">D4</text>
<text x="358.6" y="166.3">D5</text>
<text x="121.7" y="173.4">D5</text>
<text x="121.7" y="169.9">D4</text>
<text x="289.3" y="169.9">A6</text>
<text x="289.3" y="173.4">A7</text>
<text x="358.6" y="169.9">D6</text>
<text x="358.6" y="173.4">D7</text>
<text x="121.7" y="176.9">D6</text>
<text x="289.3" y="176.9">A8</text>
<text x="121.7" y="180.4">D7</text>
<text x="287.4" y="184">A10</text>
<text x="289.3" y="180.4">A9</text>
<text x="287.4" y="187.5">A11</text>
<text x="287.4" y="191">A12</text>
<text x="287.4" y="194.6">A13</text>
<text x="287.4" y="198.1">A14</text>
<text x="287.4" y="201.6">A15</text>
<text x="358.6" y="201.6">/VP</text>
<text x="290.4" y="206.9">/R</text>
<text x="288" y="214">/SO</text>
<text x="358.6" y="214">BE</text>
<text x="250.9" y="219.3">WAIT</text>
<text x="285.9" y="224.5">/RST</text>
<text x="27.8" y="231.6">/OSC2</text>
<text x="148.7" y="231.6">CLK</text>
<text x="175.2" y="228.1">OSC1</text>
<text x="285.4" y="229.8">/NMI</text>
<text x="358.6" y="229.8">CLK</text>
<text x="28.8" y="235.1">OSC1</text>
<text x="81.7" y="238.7">OSC</text>
<text x="81.7" y="235.1">/OSC1</text>
<text x="175.2" y="235.1">OSC2</text>
<text x="286.3" y="235.1">/IRQ</text>
<text x="27.8" y="245.7">/OSC2</text>
<text x="28.8" y="242.2">OSC2</text>
<text x="81.7" y="245.7">OSC1</text>
<text x="288.6" y="240.4">/T1</text>
<text x="81.7" y="249.2">/OSC1</text>
<text x="141.1" y="246.9" transform="rotate(-90 141.1 246.9)">OSC</text>
<text x="147.6" y="261.6">/CLK</text>
<text x="174.2" y="258.1">/OSC1</text>
<text x="174.2" y="265.1">/OSC2</text>
</g>
<g font-size="3.9" fill="#800">
<text x="250.5" y="260.9">TITLE:</text>
<text x="379.1" y="265.6">REV:</text>
<text x="287.4" y="275.1">Company:</text>
<text x="378.7" y="275.7">Sheet: 1/1</text>
<text x="287.4" y="282.8">Date:</text>
<text x="336.4" y="282.8">Drawn By: visrealm</text>
</g>
<g font-size="3.2" fill="#800">
<text x="41.6" y="6.7">1</text>
<text x="110.8" y="6.7">2</text>
<text x="179.9" y="6.7">3</text>
<text x="249.1" y="6.7">4</text>
<text x="318.2" y="6.7">5</text>
<text x="4.1" y="41.8">A</text>
<text x="405.9" y="41.8">A</text>
<text x="4.1" y="110.9">B</text>
<text x="405.9" y="110.9">B</text>
<text x="4.1" y="180.1">C</text>
<text x="405.9" y="180.1">C</text>
<text x="4.1" y="249.2">D</text>
<text x="405.9" y="249.2">D</text>
<text x="107.3" y="254.2">1</text>
<text x="111.8" y="255.6">OE</text>
<text x="124.8" y="255.6">OUT</text>
<text x="134.1" y="254.2">5</text>
<text x="107.3" y="261.2">4</text>
<text x="134.1" y="261.2">8</text>
<text x="41.6" y="287.5">1</text>
<text x="110.8" y="287.5">2</text>
<text x="179.9" y="287.5">3</text>
<text x="249.1" y="287.5">4</text>
<text x="318.2" y="287.5">5</text>
</g>
<g font-size="3.2" fill="#000080">
<text x="292.5" y="16.7">U5</text>
<text x="50.8" y="23.5">PORTA</text>
<text x="50.8" y="20.3">H1</text>
<text x="264.7" y="20.9">H7</text>
<text x="292.5" y="19.9">WDC65C22</text>
<text x="354.4" y="22.4">SPI0</text>
<text x="354.4" y="19.2">H2</text>
<text x="257.9" y="24.2">PORTA</text>
<text x="177.7" y="52.8">16V8D-IO</text>
<text x="188.4" y="50.2">U6</text>
<text x="354.4" y="59.8">H4</text>
<text x="255.9" y="63.3">H6</text>
<text x="354.4" y="63">SPI1</text>
<text x="251.2" y="66.5">PB4-6</text>
<text x="130.2" y="95">R3</text>
<text x="130.2" y="98.2">4.7k</text>
<text x="276.1" y="100">DIP40</text>
<text x="354.4" y="100.3">H5</text>
<text x="130.2" y="105.6">R4</text>
<text x="354.4" y="103.5">SPI2</text>
<text x="50.8" y="110.9">H3</text>
<text x="130.2" y="108.8">4.7k</text>
<text x="50.8" y="114.1">PORTB</text>
<text x="130.2" y="117.9">R5</text>
<text x="228.9" y="119.9">16V8D-IRQ</text>
<text x="239.5" y="117.2">U2</text>
<text x="130.2" y="121.2">4.7k</text>
<text x="174.3" y="136">100n</text>
<text x="174.3" y="133.1">C1</text>
<text x="324.2" y="142.2">65C02</text>
<text x="324.2" y="139.3">U1</text>
<text x="137.8" y="147.9">RN2</text>
<text x="174.3" y="147.2">C2</text>
<text x="137.8" y="151.2">4.7k</text>
<text x="174.3" y="150.1">100n</text>
<text x="174.3" y="166">100n</text>
<text x="174.3" y="163">C3</text>
<text x="174.3" y="178.9">C4</text>
<text x="174.3" y="181.9">100n</text>
<text x="278.4" y="214.7">3.3k</text>
<text x="278.4" y="211.5">R1</text>
<text x="58" y="221">7474</text>
<text x="58" y="218.1">U3</text>
<text x="195.5" y="221.7">CLK_SEL</text>
<text x="195.5" y="218.5">J3</text>
<text x="107.3" y="227.3">J5</text>
<text x="169" y="227">22</text>
<text x="169" y="223.9">R7</text>
<text x="107.3" y="230.5">OSC_OE</text>
<text x="116.5" y="249.8">7.3728MHz</text>
<text x="117" y="246.9">XTAL1</text>
<text x="195.5" y="251.7">CLKB_SEL</text>
<text x="195.5" y="248.5">J4</text>
<text x="169" y="257">22</text>
<text x="169" y="253.9">R6</text>
</g>
<g font-size="3.2" fill="#00f">
<text x="42.1" y="28.4">1</text>
<text x="46.6" y="29.8">1</text>
<text x="57.2" y="29.8">2</text>
<text x="61.7" y="28.4">2</text>
<text x="278.3" y="28.4">2</text>
<text x="301" y="26.6">CA1</text>
<text x="308.9" y="28.4">39</text>
<text x="308.9" y="24.9">40</text>
<text x="42.1" y="31.9">3</text>
<text x="42.1" y="35.5">5</text>
<text x="46.6" y="33.3">3</text>
<text x="57.2" y="33.3">4</text>
<text x="61.7" y="31.9">4</text>
<text x="61.7" y="35.5">6</text>
<text x="278.3" y="31.9">3</text>
<text x="278.3" y="35.5">4</text>
<text x="281.8" y="30.2">PA0</text>
<text x="281.8" y="33.7">PA1</text>
<text x="301" y="30.2">CA2</text>
<text x="301" y="33.7">RS0</text>
<text x="308.9" y="35.5">37</text>
<text x="308.9" y="31.9">38</text>
<text x="42.1" y="39">7</text>
<text x="46.6" y="36.9">5</text>
<text x="46.6" y="40.4">7</text>
<text x="57.2" y="36.9">6</text>
<text x="57.2" y="40.4">8</text>
<text x="61.7" y="39">8</text>
<text x="278.3" y="39">5</text>
<text x="281.8" y="37.2">PA2</text>
<text x="281.8" y="40.7">PA3</text>
<text x="301" y="40.7">RS2</text>
<text x="301" y="37.2">RS1</text>
<text x="308.9" y="39">36</text>
<text x="40.1" y="46">11</text>
<text x="42.1" y="42.5">9</text>
<text x="46.6" y="43.9">9</text>
<text x="46.6" y="47.4">11</text>
<text x="55.2" y="43.9">10</text>
<text x="55.2" y="47.4">12</text>
<text x="61.7" y="42.5">10</text>
<text x="61.7" y="46">12</text>
<text x="278.3" y="42.5">6</text>
<text x="278.3" y="46">7</text>
<text x="281.8" y="44.3">PA4</text>
<text x="281.8" y="47.8">PA5</text>
<text x="298.8" y="47.8">RESB</text>
<text x="301" y="44.3">RS3</text>
<text x="308.9" y="46">34</text>
<text x="308.9" y="42.5">35</text>
<text x="40.1" y="49.6">13</text>
<text x="40.1" y="53.1">15</text>
<text x="46.6" y="51">13</text>
<text x="55.2" y="51">14</text>
<text x="61.7" y="49.6">14</text>
<text x="61.7" y="53.1">16</text>
<text x="278.3" y="49.6">8</text>
<text x="278.3" y="53.1">9</text>
<text x="281.8" y="51.3">PA6</text>
<text x="302.9" y="51.3">D0</text>
<text x="308.9" y="53.1">32</text>
<text x="308.9" y="49.6">33</text>
<text x="40.1" y="56.6">17</text>
<text x="46.6" y="54.5">15</text>
<text x="46.6" y="58">17</text>
<text x="55.2" y="54.5">16</text>
<text x="55.2" y="58">18</text>
<text x="61.7" y="56.6">18</text>
<text x="174.2" y="58.4">1</text>
<text x="276.2" y="56.6">10</text>
<text x="281.8" y="54.9">PA7</text>
<text x="281.8" y="58.4">PB0</text>
<text x="302.9" y="58.4">D2</text>
<text x="302.9" y="54.9">D1</text>
<text x="308.9" y="56.6">31</text>
<text x="40.1" y="60.1">19</text>
<text x="40.1" y="63.7">21</text>
<text x="46.6" y="61.6">19</text>
<text x="46.6" y="65.1">21</text>
<text x="55.2" y="61.6">20</text>
<text x="55.2" y="65.1">22</text>
<text x="61.7" y="60.1">20</text>
<text x="61.7" y="63.7">22</text>
<text x="174.2" y="61.9">2</text>
<text x="174.2" y="65.4">3</text>
<text x="177.7" y="60.1">I/CLK</text>
<text x="177.7" y="63.7">I</text>
<text x="194.1" y="63.7">I/O/Q</text>
<text x="204.8" y="65.4">18</text>
<text x="204.8" y="61.9">19</text>
<text x="276.2" y="60.1">11</text>
<text x="276.2" y="63.7">12</text>
<text x="281.8" y="61.9">PB1</text>
<text x="281.8" y="65.4">PB2</text>
<text x="302.9" y="65.4">D4</text>
<text x="302.9" y="61.9">D3</text>
<text x="308.9" y="63.7">29</text>
<text x="308.9" y="60.1">30</text>
<text x="40.1" y="67.2">23</text>
<text x="40.1" y="70.7">25</text>
<text x="46.6" y="68.6">23</text>
<text x="55.2" y="68.6">24</text>
<text x="61.7" y="67.2">24</text>
<text x="61.7" y="70.7">26</text>
<text x="174.2" y="69">4</text>
<text x="177.7" y="67.2">I</text>
<text x="177.7" y="70.7">I</text>
<text x="194.1" y="67.2">I/O/Q</text>
<text x="194.1" y="70.7">I/O/Q</text>
<text x="204.8" y="69">17</text>
<text x="276.2" y="67.2">13</text>
<text x="276.2" y="70.7">14</text>
<text x="281.8" y="69">PB3</text>
<text x="302.9" y="69">D5</text>
<text x="308.9" y="70.7">27</text>
<text x="308.9" y="67.2">28</text>
<text x="40.1" y="74.3">27</text>
<text x="40.1" y="77.8">29</text>
<text x="46.6" y="72.1">25</text>
<text x="46.6" y="75.7">27</text>
<text x="55.2" y="72.1">26</text>
<text x="55.2" y="75.7">28</text>
<text x="61.7" y="74.3">28</text>
<text x="61.7" y="77.8">30</text>
<text x="174.2" y="76">6</text>
<text x="174.2" y="72.5">5</text>
<text x="177.7" y="77.8">I</text>
<text x="177.7" y="74.3">I</text>
<text x="194.1" y="77.8">I/O/Q</text>
<text x="194.1" y="74.3">I/O/Q</text>
<text x="204.8" y="76">15</text>
<text x="204.8" y="72.5">16</text>
<text x="276.2" y="74.3">15</text>
<text x="276.2" y="77.8">16</text>
<text x="281.8" y="72.5">PB4</text>
<text x="281.8" y="76">PB5</text>
<text x="302.9" y="76">D7</text>
<text x="302.9" y="72.5">D6</text>
<text x="308.9" y="77.8">25</text>
<text x="308.9" y="74.3">26</text>
<text x="40.1" y="81.3">31</text>
<text x="46.6" y="79.2">29</text>
<text x="46.6" y="82.7">31</text>
<text x="55.2" y="79.2">30</text>
<text x="55.2" y="82.7">32</text>
<text x="61.7" y="81.3">32</text>
<text x="174.2" y="79.6">7</text>
<text x="174.2" y="83.1">8</text>
<text x="177.7" y="81.3">I</text>
<text x="194.1" y="81.3">I/O/Q</text>
<text x="204.8" y="83.1">13</text>
<text x="204.8" y="79.6">14</text>
<text x="276.2" y="81.3">17</text>
<text x="281.8" y="79.6">PB6</text>
<text x="281.8" y="83.1">PB7</text>
<text x="299.7" y="79.6">PHI2</text>
<text x="301" y="83.1">CS1</text>
<text x="308.9" y="81.3">24</text>
<text x="40.1" y="84.8">33</text>
<text x="40.1" y="88.4">35</text>
<text x="46.6" y="86.3">33</text>
<text x="46.6" y="89.8">35</text>
<text x="55.2" y="86.3">34</text>
<text x="55.2" y="89.8">36</text>
<text x="61.7" y="84.8">34</text>
<text x="61.7" y="88.4">36</text>
<text x="174.2" y="86.6">9</text>
<text x="177.7" y="84.8">I</text>
<text x="177.7" y="88.4">I</text>
<text x="194.1" y="88.4">I/O/Q</text>
<text x="194.1" y="84.8">I/O/Q</text>
<text x="204.8" y="86.6">12</text>
<text x="276.2" y="84.8">18</text>
<text x="276.2" y="88.4">19</text>
<text x="281.8" y="86.6">CB1</text>
<text x="298.8" y="86.6">CS2B</text>
<text x="308.9" y="88.4">22</text>
<text x="308.9" y="84.8">23</text>
<text x="40.1" y="91.9">37</text>
<text x="40.1" y="95.4">39</text>
<text x="46.6" y="93.3">37</text>
<text x="55.2" y="93.3">38</text>
<text x="61.7" y="91.9">38</text>
<text x="61.7" y="95.4">40</text>
<text x="193.4" y="91.9">I/#OE</text>
<text x="204.8" y="90.1">11</text>
<text x="281.8" y="90.1">CB2</text>
<text x="299.2" y="93.7">IRQB</text>
<text x="299.9" y="90.1">RWB</text>
<text x="308.9" y="91.9">21</text>
<text x="46.6" y="96.8">39</text>
<text x="55.2" y="96.8">40</text>
<text x="43.7" y="118.4">1</text>
<text x="60.1" y="118.4">2</text>
<text x="43.7" y="121.9">3</text>
<text x="43.7" y="125.4">5</text>
<text x="47.2" y="120.1">1</text>
<text x="47.2" y="123.6">3</text>
<text x="56.7" y="123.6">4</text>
<text x="56.7" y="120.1">2</text>
<text x="60.1" y="125.4">6</text>
<text x="60.1" y="121.9">4</text>
<text x="225.3" y="125.4">1</text>
<text x="43.7" y="128.9">7</text>
<text x="47.2" y="127.2">5</text>
<text x="47.2" y="130.7">7</text>
<text x="56.7" y="130.7">8</text>
<text x="56.7" y="127.2">6</text>
<text x="60.1" y="128.9">8</text>
<text x="225.3" y="128.9">2</text>
<text x="228.8" y="127.2">I/CLK</text>
<text x="228.8" y="130.7">I</text>
<text x="245.2" y="130.7">I/O/Q</text>
<text x="255.9" y="128.9">19</text>
<text x="41.7" y="136">11</text>
<text x="43.7" y="132.5">9</text>
<text x="47.2" y="134.2">9</text>
<text x="47.2" y="137.8">11</text>
<text x="54.6" y="137.8">12</text>
<text x="54.6" y="134.2">10</text>
<text x="60.1" y="136">12</text>
<text x="60.1" y="132.5">10</text>
<text x="225.3" y="132.5">3</text>
<text x="225.3" y="136">4</text>
<text x="228.8" y="134.2">I</text>
<text x="228.8" y="137.8">I</text>
<text x="245.2" y="134.2">I/O/Q</text>
<text x="245.2" y="137.8">I/O/Q</text>
<text x="255.9" y="132.5">18</text>
<text x="255.9" y="136">17</text>
<text x="41.7" y="139.5">13</text>
<text x="41.7" y="143.1">15</text>
<text x="47.2" y="141.3">13</text>
<text x="54.6" y="141.3">14</text>
<text x="60.1" y="143.1">16</text>
<text x="60.1" y="139.5">14</text>
<text x="225.3" y="143.1">6</text>
<text x="225.3" y="139.5">5</text>
<text x="228.8" y="141.3">I</text>
<text x="245.2" y="141.3">I/O/Q</text>
<text x="255.9" y="143.1">15</text>
<text x="255.9" y="139.5">16</text>
<text x="47.2" y="144.8">15</text>
<text x="54.6" y="144.8">16</text>
<text x="225.3" y="146.6">7</text>
<text x="228.8" y="144.8">I</text>
<text x="228.8" y="148.3">I</text>
<text x="245.2" y="148.3">I/O/Q</text>
<text x="245.2" y="144.8">I/O/Q</text>
<text x="255.9" y="146.6">14</text>
<text x="225.3" y="150.1">8</text>
<text x="225.3" y="153.6">9</text>
<text x="228.8" y="151.9">I</text>
<text x="228.8" y="155.4">I</text>
<text x="245.2" y="155.4">I/O/Q</text>
<text x="245.2" y="151.9">I/O/Q</text>
<text x="255.9" y="153.6">12</text>
<text x="255.9" y="150.1">13</text>
<text x="244.6" y="158.9">I/#OE</text>
<text x="255.9" y="157.2">11</text>
<text x="47.2" y="226">1</text>
<text x="50.7" y="227.7">CLR</text>
<text x="47.2" y="229.5">2</text>
<text x="47.2" y="233">3</text>
<text x="50.7" y="231.2">D</text>
<text x="63.1" y="231.2">CLR</text>
<text x="70.7" y="233">12</text>
<text x="70.7" y="229.5">13</text>
<text x="47.2" y="236.5">4</text>
<text x="50.7" y="234.8">CLK</text>
<text x="50.7" y="238.3">PRE</text>
<text x="63.1" y="238.3">CLK</text>
<text x="66.8" y="234.8">D</text>
<text x="70.7" y="236.5">11</text>
<text x="47.2" y="240.1">5</text>
<text x="47.2" y="243.6">6</text>
<text x="50.7" y="241.8">Q</text>
<text x="50.7" y="245.4">!Q</text>
<text x="63.1" y="241.8">PRE</text>
<text x="66.8" y="245.4">Q</text>
<text x="70.7" y="243.6">9</text>
<text x="70.7" y="240.1">10</text>
<text x="65.5" y="248.9">!Q</text>
<text x="70.7" y="247.1">8</text>
</g>
<g font-size="3.2">
<text x="278.3" y="24.9">1</text>
<text x="281.8" y="26.6">VSS</text>
<text x="354.3" y="28">6</text>
<text x="264.8" y="30.2">1</text>
<text x="264.8" y="33.7">2</text>
<text x="354.3" y="35.1">4</text>
<text x="354.3" y="31.6">5</text>
<text x="264.8" y="37.2">3</text>
<text x="264.8" y="40.7">4</text>
<text x="354.3" y="38.6">3</text>
<text x="264.8" y="44.3">5</text>
<text x="264.8" y="47.8">6</text>
<text x="354.3" y="45.7">1</text>
<text x="354.3" y="42.2">2</text>
<text x="264.8" y="51.3">7</text>
<text x="264.8" y="54.9">8</text>
<text x="354.3" y="68.6">6</text>
<text x="255.5" y="72.1">1</text>
<text x="255.5" y="75.7">2</text>
<text x="354.3" y="75.7">4</text>
<text x="354.3" y="72.1">5</text>
<text x="255.5" y="79.2">3</text>
<text x="354.3" y="82.7">2</text>
<text x="354.3" y="79.2">3</text>
<text x="354.3" y="86.3">1</text>
<text x="172.2" y="90.1">10</text>
<text x="177.7" y="91.9">GND</text>
<text x="354.3" y="112.7">5</text>
<text x="354.3" y="109.2">6</text>
<text x="354.3" y="119.8">3</text>
<text x="354.3" y="116.2">4</text>
<text x="354.3" y="123.3">2</text>
<text x="354.3" y="126.8">1</text>
<text x="223.3" y="157.2">10</text>
<text x="228.8" y="158.9">GND</text>
<text x="197.6" y="227.4">1</text>
<text x="197.6" y="230.9">2</text>
<text x="108.3" y="236.2">1</text>
<text x="108.3" y="239.7">2</text>
<text x="197.6" y="234.4">3</text>
<text x="47.2" y="247.1">7</text>
<text x="50.7" y="248.9">GND</text>
<text x="197.6" y="257.4">1</text>
<text x="111.8" y="262.6">GND</text>
<text x="197.6" y="260.9">2</text>
<text x="197.6" y="264.4">3</text>
</g>
<g font-size="3.2" fill="#f00">
<text x="204.8" y="58.4">20</text>
<text x="196.7" y="60.1">VCC</text>
<text x="276.2" y="91.9">20</text>
<text x="281.8" y="93.7">VDD</text>
<text x="255.9" y="125.4">20</text>
<text x="247.9" y="127.2">VCC</text>
<text x="62.6" y="227.7">VCC</text>
<text x="70.7" y="226">14</text>
<text x="125" y="262.6">VCC</text>
</g>
<g font-size="3.2" fill="#8d2323">
<text x="304.5" y="146.6">9</text>
<text x="309.7" y="148">A0</text>
<text x="338.4" y="148">D0</text>
<text x="346.1" y="146.6">33</text>
<text x="302.5" y="150.1">10</text>
<text x="302.5" y="153.6">11</text>
<text x="309.7" y="151.5">A1</text>
<text x="309.7" y="155">A2</text>
<text x="338.4" y="151.5">D1</text>
<text x="338.4" y="155">D2</text>
<text x="346.1" y="150.1">32</text>
<text x="346.1" y="153.6">31</text>
<text x="302.5" y="157.2">12</text>
<text x="302.5" y="160.7">13</text>
<text x="309.7" y="158.6">A3</text>
<text x="338.4" y="158.6">D3</text>
<text x="346.1" y="157.2">30</text>
<text x="346.1" y="160.7">29</text>
<text x="302.5" y="164.2">14</text>
<text x="302.5" y="167.7">15</text>
<text x="309.7" y="162.1">A4</text>
<text x="309.7" y="165.6">A5</text>
<text x="338.4" y="162.1">D4</text>
<text x="338.4" y="165.6">D5</text>
<text x="346.1" y="164.2">28</text>
<text x="346.1" y="167.7">27</text>
<text x="302.5" y="171.3">16</text>
<text x="309.7" y="169.2">A6</text>
<text x="309.7" y="172.7">A7</text>
<text x="338.4" y="169.2">D6</text>
<text x="338.4" y="172.7">D7</text>
<text x="346.1" y="171.3">26</text>
<text x="302.5" y="174.8">17</text>
<text x="302.5" y="178.3">18</text>
<text x="309.7" y="176.2">A8</text>
<text x="309.7" y="179.7">A9</text>
<text x="338.3" y="179.7">NC</text>
<text x="346.1" y="178.3">35</text>
<text x="302.5" y="181.9">19</text>
<text x="302.5" y="185.4">20</text>
<text x="309.7" y="183.3">A10</text>
<text x="332.4" y="183.3">NC/ML</text>
<text x="346.1" y="181.9">5</text>
<text x="302.5" y="188.9">22</text>
<text x="309.7" y="186.8">A11</text>
<text x="309.7" y="190.3">A12</text>
<text x="336.3" y="190.3">VCC</text>
<text x="346.1" y="188.9">8</text>
<text x="302.5" y="192.4">23</text>
<text x="302.5" y="196">24</text>
<text x="309.7" y="193.9">A13</text>
<text x="309.7" y="197.4">A14</text>
<text x="335.6" y="195.6">GND</text>
<text x="346.1" y="194.2">21</text>
<text x="302.5" y="199.5">25</text>
<text x="309.7" y="200.9">A15</text>
<text x="330.1" y="200.9">GND/VP</text>
<text x="346.1" y="199.5">1</text>
<text x="302.5" y="204.8">34</text>
<text x="309.7" y="206.2">RW</text>
<text x="302.5" y="211.8">38</text>
<text x="309.7" y="213.3">SO</text>
<text x="338.7" y="213.3">BE</text>
<text x="346.1" y="211.8">36</text>
<text x="304.5" y="217.1">2</text>
<text x="309.7" y="218.5">READY</text>
<text x="325.6" y="218.5">PHI1(OUT)</text>
<text x="346.1" y="217.1">3</text>
<text x="302.5" y="222.4">40</text>
<text x="304.5" y="227.7">6</text>
<text x="309.7" y="223.8">RESET</text>
<text x="325.6" y="223.8">PHI2(OUT)</text>
<text x="346.1" y="227.7">37</text>
<text x="346.1" y="222.4">39</text>
<text x="304.5" y="233">4</text>
<text x="309.7" y="229.1">NMI</text>
<text x="330" y="229.1">PH0(IN)</text>
<text x="304.5" y="238.3">7</text>
<text x="309.7" y="234.4">IRQ</text>
<text x="309.7" y="239.7">SYNC</text>
</g>
</svg>
